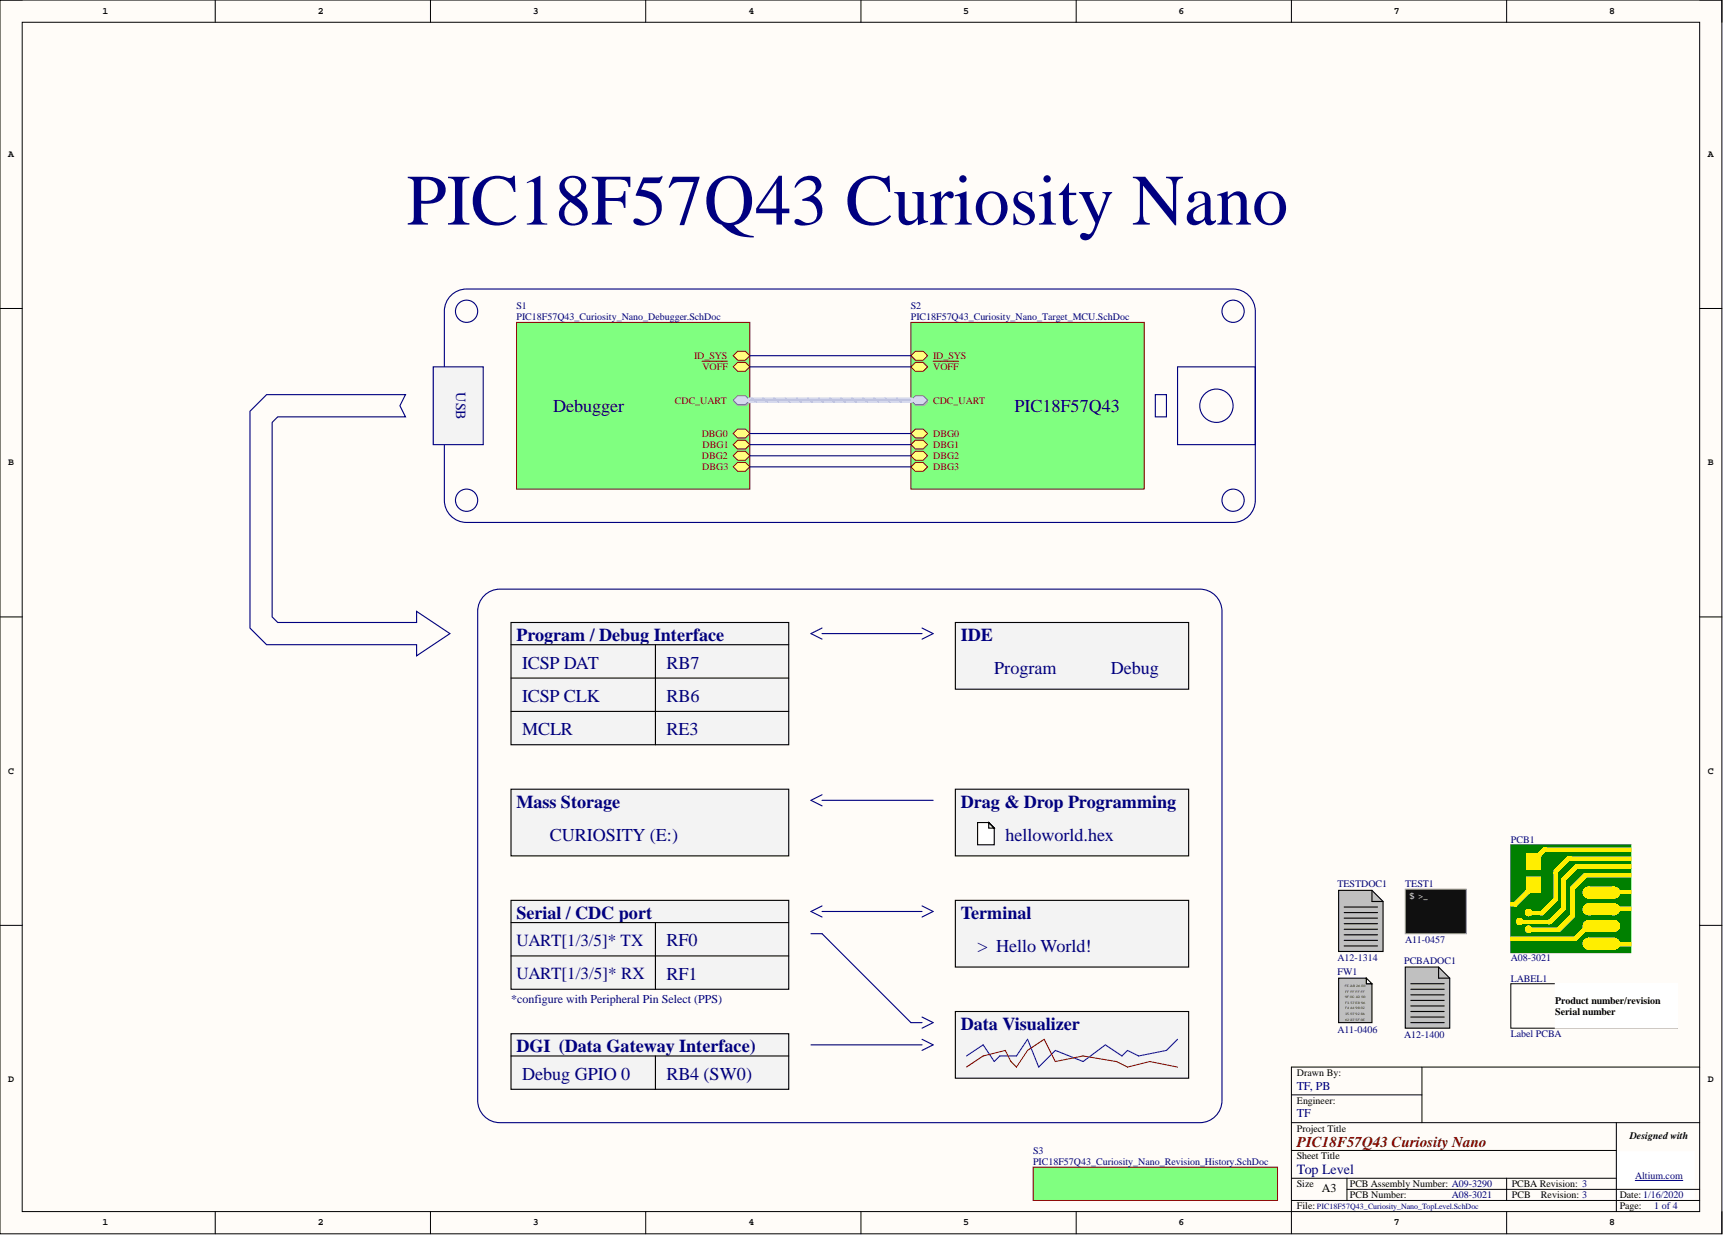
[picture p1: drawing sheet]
<svg xmlns="http://www.w3.org/2000/svg" width="393mm" height="282mm" viewBox="0 0 393 282" stroke-linecap="round" stroke-linejoin="round" font-family="sans-serif">
<path d="M0 0h393.1v281.6h-393.1z" fill-rule="evenodd" fill="#fffcf8"/>
<path d="M0 0h393.1v281.6h-393.1z" fill="none" stroke="#000" stroke-width=".23"/>
<path d="M5.1 5.1h382.9v271.4h-382.9z" fill-rule="evenodd" fill="#fffcf8"/>
<g fill="none" stroke="#000" stroke-width=".23">
<path d="M0 0h5.1M5.1 5.1h382.9v271.4h-382.9zM49.1 0v5.1M98.3 0v5.1M147.4 0v5.1M196.5 0v5.1M245.7 0v5.1M294.8 0v5.1M344 0v5.1M388 0h5.1v5.1M0 70.4h5.1M388 70.4h5.1"/>
<path d="M0 140.8h5.1M388 140.8h5.1M0 211.2h5.1M388 211.2h5.1M49.1 276.5v5.1M98.3 276.5v5.1M147.4 276.5v5.1M196.5 276.5v5.1M245.7 276.5v5.1M294.8 276.5v5.1M344 276.5v5.1M393.1 276.5v5.1"/>
</g>
<path d="M369 262.8h17.8v11.2h-17.8z" fill-rule="evenodd" fill="#fff"/>
<path d="M369 262.8h17.8v11.2h-17.8z" fill="none" stroke="#fff" stroke-width=".23"/>
<path d="M344.9 224.5h38v10.2h-38zM294.8 249.9h29.8M294.8 256.2h93.2M324.6 243.5v12.7M369 256.2v20.3M388 243.5h-93.2v33M294.8 262.6h74.2M294.8 274h93.2M294.8 268.9h74.2M307.5 268.9v5.1M307.5 271.5h80.5M344 268.9v5.1" fill="none" stroke="#000" stroke-width=".23"/>
<path d="M373.3 269.4h10.9" fill="none" stroke="#000080" stroke-width=".23"/>
<path d="M355.1 224.5h27.8v10.2h-27.8z" fill-rule="evenodd" fill="#fff"/>
<path d="M355.1 224.5h27.8v10.2h-27.8z" fill="none" stroke="#fff" stroke-width=".23"/>
<path d="M208 73.6h53.2v38h-53.2z" fill-rule="evenodd" fill="#80ff80"/>
<path d="M208 73.6h53.2v38h-53.2z" fill="none" stroke="#800000" stroke-width=".23"/>
<path d="M209 97.9h1.7l1.1 1-1.1 1.1h-1.7l-1-1.1z" fill-rule="evenodd" fill="#ffff80"/>
<path d="M209 97.9h1.7l1.1 1-1.1 1.1h-1.7l-1-1.1z" fill="none" stroke="#800000" stroke-width=".23"/>
<path d="M209.1 90.6h1.8l1 1-1 1h-1.8l-1-1z" fill-rule="evenodd" fill="#bac0ca"/>
<path d="M209.1 90.6h1.8l1 1-1 1h-1.8l-1-1z" fill="none" stroke="#a6acb6" stroke-width=".23"/>
<path d="M209 90.3h1.7l1.1 1-1.1 1.1h-1.7l-1-1.1z" fill-rule="evenodd" fill="#d5e4ff"/>
<path d="M209 90.3h1.7l1.1 1-1.1 1.1h-1.7l-1-1.1z" fill="none" stroke="#71809b" stroke-width=".23"/>
<path d="M209 100.5h1.7l1.1 1-1.1 1h-1.7l-1-1z" fill-rule="evenodd" fill="#ffff80"/>
<path d="M209 100.5h1.7l1.1 1-1.1 1h-1.7l-1-1z" fill="none" stroke="#800000" stroke-width=".23"/>
<path d="M209 105.5h1.7l1.1 1.1-1.1 1h-1.7l-1-1z" fill-rule="evenodd" fill="#ffff80"/>
<path d="M209 105.5h1.7l1.1 1.1-1.1 1h-1.7l-1-1z" fill="none" stroke="#800000" stroke-width=".23"/>
<path d="M209 103h1.7l1.1 1-1.1 1h-1.7l-1-1z" fill-rule="evenodd" fill="#ffff80"/>
<path d="M209 103h1.7l1.1 1-1.1 1h-1.7l-1-1z" fill="none" stroke="#800000" stroke-width=".23"/>
<path d="M209 82.7h1.7l1.1 1-1.1 1h-1.7l-1-1z" fill-rule="evenodd" fill="#ffff80"/>
<path d="M209 82.7h1.7l1.1 1-1.1 1h-1.7l-1-1z" fill="none" stroke="#800000" stroke-width=".23"/>
<path d="M213 82.5h5.8" fill="none" stroke="#800000" stroke-width=".25"/>
<path d="M209 80.2h1.7l1.1 1-1.1 1h-1.7l-1-1z" fill-rule="evenodd" fill="#ffff80"/>
<path d="M209 80.2h1.7l1.1 1-1.1 1h-1.7l-1-1z" fill="none" stroke="#800000" stroke-width=".23"/>
<path d="M117.9 73.6h53.3v38h-53.3z" fill-rule="evenodd" fill="#80ff80"/>
<path d="M117.9 73.6h53.3v38h-53.3z" fill="none" stroke="#800000" stroke-width=".23"/>
<path d="M168.5 90.6h1.8l1 1-1 1h-1.8l-1-1z" fill-rule="evenodd" fill="#bac0ca"/>
<path d="M168.5 90.6h1.8l1 1-1 1h-1.8l-1-1z" fill="none" stroke="#a6acb6" stroke-width=".23"/>
<path d="M168.4 90.3h1.8l1 1-1 1.1h-1.8l-1-1.1z" fill-rule="evenodd" fill="#d5e4ff"/>
<path d="M168.4 90.3h1.8l1 1-1 1.1h-1.8l-1-1.1z" fill="none" stroke="#71809b" stroke-width=".23"/>
<path d="M168.4 103h1.8l1 1-1 1h-1.8l-1-1z" fill-rule="evenodd" fill="#ffff80"/>
<path d="M168.4 103h1.8l1 1-1 1h-1.8l-1-1z" fill="none" stroke="#800000" stroke-width=".23"/>
<path d="M168.4 100.5h1.8l1 1-1 1h-1.8l-1-1z" fill-rule="evenodd" fill="#ffff80"/>
<path d="M168.4 100.5h1.8l1 1-1 1h-1.8l-1-1z" fill="none" stroke="#800000" stroke-width=".23"/>
<path d="M168.4 105.5h1.8l1 1.1-1 1h-1.8l-1-1z" fill-rule="evenodd" fill="#ffff80"/>
<path d="M168.4 105.5h1.8l1 1.1-1 1h-1.8l-1-1z" fill="none" stroke="#800000" stroke-width=".23"/>
<path d="M168.4 97.9h1.8l1 1-1 1.1h-1.8l-1-1.1z" fill-rule="evenodd" fill="#ffff80"/>
<path d="M168.4 97.9h1.8l1 1-1 1.1h-1.8l-1-1.1z" fill="none" stroke="#800000" stroke-width=".23"/>
<path d="M168.4 82.7h1.8l1 1-1 1h-1.8l-1-1z" fill-rule="evenodd" fill="#ffff80"/>
<path d="M168.4 82.7h1.8l1 1-1 1h-1.8l-1-1z" fill="none" stroke="#800000" stroke-width=".23"/>
<path d="M160.3 82.5h5.7" fill="none" stroke="#800000" stroke-width=".25"/>
<path d="M168.4 80.2h1.8l1 1-1 1h-1.8l-1-1z" fill-rule="evenodd" fill="#ffff80"/>
<path d="M168.4 80.2h1.8l1 1-1 1h-1.8l-1-1z" fill="none" stroke="#800000" stroke-width=".23"/>
<path d="M305.6 223.3h6.3v1.2h1.3v8.9h-7.6z" fill-rule="evenodd" fill="#c0c0c0"/>
<path d="M305.6 223.3h6.3v1.2h1.3v8.9h-7.6z" fill="none" stroke="#000" stroke-width=".25"/>
<path d="M311.9 223.3l1.3 1.2h-1.3z" fill="#fff"/>
<path d="M311.9 223.3l1.3 1.2h-1.3z" fill="none" stroke="#000" stroke-width=".25"/>
<path d="M305.6 203.2h7.6l2.5 2.5v11.5h-10.1z" fill-rule="evenodd" fill="#c0c0c0"/>
<path d="M305.6 203.2h7.6l2.5 2.5v11.5h-10.1zM306.9 207h7.6M306.9 209.6h7.6M306.9 208.3h7.6M306.9 210.8h7.6M306.9 212.1h7.6M306.9 213.4h7.6M306.9 214.6h7.6M306.9 215.9h7.6M313.2 203.2v2.5h2.5" fill="none" stroke="#000" stroke-width=".25"/>
<path d="M235.9 266.4h55.7v7.6h-55.7z" fill-rule="evenodd" fill="#80ff80"/>
<path d="M235.9 266.4h55.7v7.6h-55.7z" fill="none" stroke="#800000" stroke-width=".23"/>
<path d="M344.9 192.8h27.4v24.6h-27.4z" fill-rule="evenodd" fill="#008000"/>
<path d="M344.9 192.8h27.4v24.6h-27.4z" fill="none" stroke="#008000" stroke-width=".25"/>
<circle cx="349" cy="212.1" r=".76" fill="#fe0"/>
<circle cx="349" cy="212.1" r=".76" fill="none" stroke="#fe0" stroke-width=".25"/>
<path d="M358.6 203h.8v6h-.8z" fill-rule="evenodd" fill="#fe0"/>
<path d="M358.6 203h.8v6h-.8z" fill="none" stroke="#fe0" stroke-width=".25"/>
<path d="M349.5 211.8h6.1v.8h-6.1z" fill-rule="evenodd" fill="#fe0"/>
<path d="M349.5 211.8h6.1v.8h-6.1z" fill="none" stroke="#fe0" stroke-width=".25"/>
<path d="M358.6 208.8h.8v.5l-3.3 3.3h-.5v-.8z" fill-rule="evenodd" fill="#fe0"/>
<path d="M358.6 208.8h.8v.5l-3.3 3.3h-.5v-.8z" fill="none" stroke="#fe0" stroke-width=".25"/>
<path d="M366.2 203.2h6.1v.8h-6.1z" fill-rule="evenodd" fill="#fe0"/>
<path d="M366.2 203.2h6.1v.8h-6.1z" fill="none" stroke="#fe0" stroke-width=".25"/>
<circle cx="346.9" cy="210.3" r=".76" fill="#fe0"/>
<circle cx="346.9" cy="210.3" r=".76" fill="none" stroke="#fe0" stroke-width=".25"/>
<path d="M356.6 207h.7v.5l-3.3 3.3h-.5v-.7z" fill-rule="evenodd" fill="#fe0"/>
<path d="M356.6 207h.7v.5l-3.3 3.3h-.5v-.7z" fill="none" stroke="#fe0" stroke-width=".25"/>
<path d="M356.6 200.7h.7v6.6h-.7z" fill-rule="evenodd" fill="#fe0"/>
<path d="M356.6 200.7h.7v6.6h-.7z" fill="none" stroke="#fe0" stroke-width=".25"/>
<path d="M344.9 206h1.3v.8h-1.3z" fill-rule="evenodd" fill="#fe0"/>
<path d="M344.9 206h1.3v.8h-1.3z" fill="none" stroke="#fe0" stroke-width=".25"/>
<circle cx="349" cy="208.3" r=".76" fill="#fe0"/>
<circle cx="349" cy="208.3" r=".76" fill="none" stroke="#fe0" stroke-width=".25"/>
<path d="M354.8 205h.8v.5l-3.3 3.3h-.5v-.8z" fill-rule="evenodd" fill="#fe0"/>
<path d="M354.8 205h.8v.5l-3.3 3.3h-.5v-.8z" fill="none" stroke="#fe0" stroke-width=".25"/>
<path d="M354.8 199.2h.8v6h-.8z" fill-rule="evenodd" fill="#fe0"/>
<path d="M354.8 199.2h.8v6h-.8z" fill="none" stroke="#fe0" stroke-width=".25"/>
<path d="M361.6 199.4h.8v.5l-3.3 3.3h-.5v-.8z" fill-rule="evenodd" fill="#fe0"/>
<path d="M361.6 199.4h.8v.5l-3.3 3.3h-.5v-.8z" fill="none" stroke="#fe0" stroke-width=".25"/>
<path d="M359.6 197.4h.8v.5l-3.3 3.3h-.5v-.8z" fill-rule="evenodd" fill="#fe0"/>
<path d="M359.6 197.4h.8v.5l-3.3 3.3h-.5v-.8z" fill="none" stroke="#fe0" stroke-width=".25"/>
<path d="M357.8 195.6h.8v.5l-3.3 3.3h-.5v-.8z" fill-rule="evenodd" fill="#fe0"/>
<path d="M357.8 195.6h.8v.5l-3.3 3.3h-.5v-.8z" fill="none" stroke="#fe0" stroke-width=".25"/>
<path d="M361.9 199.4h10.4v.8h-10.4z" fill-rule="evenodd" fill="#fe0"/>
<path d="M361.9 199.4h10.4v.8h-10.4z" fill="none" stroke="#fe0" stroke-width=".25"/>
<path d="M359.9 197.4h12.4v.7h-12.4z" fill-rule="evenodd" fill="#fe0"/>
<path d="M359.9 197.4h12.4v.7h-12.4z" fill="none" stroke="#fe0" stroke-width=".25"/>
<path d="M357.8 195.6h14.5v.8h-14.5z" fill-rule="evenodd" fill="#fe0"/>
<path d="M357.8 195.6h14.5v.8h-14.5z" fill="none" stroke="#fe0" stroke-width=".25"/>
<circle cx="368.5" cy="203.7" r="1.27" fill="#fe0"/>
<circle cx="368.5" cy="203.7" r="1.27" fill="none" stroke="#fe0" stroke-width=".25"/>
<path d="M362.7 202.4h5.8v2.6h-5.8z" fill-rule="evenodd" fill="#fe0"/>
<path d="M362.7 202.4h5.8v2.6h-5.8z" fill="none" stroke="#fe0" stroke-width=".25"/>
<circle cx="362.7" cy="203.7" r="1.27" fill="#fe0"/>
<circle cx="362.7" cy="203.7" r="1.27" fill="none" stroke="#fe0" stroke-width=".25"/>
<circle cx="368.5" cy="207.5" r="1.27" fill="#fe0"/>
<circle cx="368.5" cy="207.5" r="1.27" fill="none" stroke="#fe0" stroke-width=".25"/>
<path d="M362.7 206.3h5.8v2.5h-5.8z" fill-rule="evenodd" fill="#fe0"/>
<path d="M362.7 206.3h5.8v2.5h-5.8z" fill="none" stroke="#fe0" stroke-width=".25"/>
<circle cx="362.7" cy="207.5" r="1.27" fill="#fe0"/>
<circle cx="362.7" cy="207.5" r="1.27" fill="none" stroke="#fe0" stroke-width=".25"/>
<circle cx="362.7" cy="211.3" r="1.27" fill="#fe0"/>
<circle cx="362.7" cy="211.3" r="1.27" fill="none" stroke="#fe0" stroke-width=".25"/>
<path d="M362.7 210.1h5.8v2.5h-5.8z" fill-rule="evenodd" fill="#fe0"/>
<path d="M362.7 210.1h5.8v2.5h-5.8z" fill="none" stroke="#fe0" stroke-width=".25"/>
<circle cx="368.5" cy="211.3" r="1.27" fill="#fe0"/>
<circle cx="368.5" cy="211.3" r="1.27" fill="none" stroke="#fe0" stroke-width=".25"/>
<path d="M366.2 207h6.1v.8h-6.1z" fill-rule="evenodd" fill="#fe0"/>
<path d="M366.2 207h6.1v.8h-6.1z" fill="none" stroke="#fe0" stroke-width=".25"/>
<path d="M347.7 210.1h6.1v.7h-6.1z" fill-rule="evenodd" fill="#fe0"/>
<path d="M347.7 210.1h6.1v.7h-6.1z" fill="none" stroke="#fe0" stroke-width=".25"/>
<path d="M344.9 213.9h14.5v.7h-14.5z" fill-rule="evenodd" fill="#fe0"/>
<path d="M344.9 213.9h14.5v.7h-14.5z" fill="none" stroke="#fe0" stroke-width=".25"/>
<path d="M362.4 210.8h.8v.5l-3.3 3.3h-.5v-.7z" fill-rule="evenodd" fill="#fe0"/>
<path d="M362.4 210.8h.8v.5l-3.3 3.3h-.5v-.7z" fill="none" stroke="#fe0" stroke-width=".25"/>
<path d="M362.7 214.1h5.8v2.6h-5.8z" fill-rule="evenodd" fill="#fe0"/>
<path d="M362.7 214.1h5.8v2.6h-5.8z" fill="none" stroke="#fe0" stroke-width=".25"/>
<circle cx="362.7" cy="215.4" r="1.27" fill="#fe0"/>
<circle cx="362.7" cy="215.4" r="1.27" fill="none" stroke="#fe0" stroke-width=".25"/>
<circle cx="368.5" cy="215.4" r="1.27" fill="#fe0"/>
<circle cx="368.5" cy="215.4" r="1.27" fill="none" stroke="#fe0" stroke-width=".25"/>
<path d="M366.5 215.1h5.8v.8h-5.8z" fill-rule="evenodd" fill="#fe0"/>
<path d="M366.5 215.1h5.8v.8h-5.8z" fill="none" stroke="#fe0" stroke-width=".25"/>
<path d="M348.5 194.8h3.3v3.6h-3.3z" fill-rule="evenodd" fill="#fe0"/>
<path d="M348.5 194.8h3.3v3.6h-3.3z" fill="none" stroke="#fe0" stroke-width=".25"/>
<path d="M348.5 200.2h3.3v3.5h-3.3z" fill-rule="evenodd" fill="#fe0"/>
<path d="M348.5 200.2h3.3v3.5h-3.3z" fill="none" stroke="#fe0" stroke-width=".25"/>
<path d="M352.3 193.6h.7v.5l-3.3 3.3h-.5v-.8z" fill-rule="evenodd" fill="#fe0"/>
<path d="M352.3 193.6h.7v.5l-3.3 3.3h-.5v-.8z" fill="none" stroke="#fe0" stroke-width=".25"/>
<path d="M352.3 193.6h20v.7h-20z" fill-rule="evenodd" fill="#fe0"/>
<path d="M352.3 193.6h20v.7h-20z" fill="none" stroke="#fe0" stroke-width=".25"/>
<path d="M348.7 203h.8v.5l-3.3 3.3h-.5v-.8z" fill-rule="evenodd" fill="#fe0"/>
<path d="M348.7 203h.8v.5l-3.3 3.3h-.5v-.8z" fill="none" stroke="#fe0" stroke-width=".25"/>
<path d="M348.7 208h3.3v.8h-3.3z" fill-rule="evenodd" fill="#fe0"/>
<path d="M348.7 208h3.3v.8h-3.3z" fill="none" stroke="#fe0" stroke-width=".25"/>
<path d="M320.8 203h14v10.1h-14z" fill-rule="evenodd" fill="#101010"/>
<path d="M320.8 203h14v10.1h-14z" fill="none" stroke="#a0a0a0" stroke-width=".25"/>
<path d="M320.8 220.7h7.6l2.6 2.6v11.4h-10.2z" fill-rule="evenodd" fill="#c0c0c0"/>
<path d="M320.8 220.7h7.6l2.6 2.6v11.4h-10.2zM322.1 224.5h7.6M322.1 227.1h7.6M322.1 225.8h7.6M322.1 228.3h7.6M322.1 229.6h7.6M322.1 230.9h7.6M322.1 232.1h7.6M322.1 233.4h7.6M328.4 220.7v2.6h2.6" fill="none" stroke="#000" stroke-width=".25"/>
<g fill="none" stroke="#000080" stroke-width=".25">
<path d="M103.2 67.2a5.1 5.1 0 0 1 3.3-1.2h175a5.1 5.1 0 0 1 5.1 5v43.2a5.1 5.1 0 0 1-5.1 5h-175a5.1 5.1 0 0 1-5.1-5v-43.2a5.1 5.1 0 0 1 1.8-3.8zM110.9 135.7a5.1 5.1 0 0 1 3.2-1.2h159.8a5.1 5.1 0 0 1 5.1 5v111.7a5.1 5.1 0 0 1-5.1 5h-159.8a5.1 5.1 0 0 1-5-5v-111.7a5.1 5.1 0 0 1 1.8-3.8z"/>
<circle cx="281.5" cy="71" r="2.54"/>
<circle cx="281.5" cy="114.2" r="2.54"/>
</g>
<path d="M98.9 83.7h11.4v17.8h-11.4z" fill-rule="evenodd" fill="#f3f3f3"/>
<g fill="none" stroke="#000080" stroke-width=".25">
<path d="M98.9 83.7h11.4v17.8h-11.4zM263.8 90.1h2.5v5h-2.5zM268.8 83.7h17.8v17.8h-17.8z"/>
<circle cx="106.5" cy="71" r="2.54"/>
<circle cx="277.7" cy="92.6" r="3.8"/>
<circle cx="106.5" cy="114.2" r="2.54"/>
</g>
<path d="M218.1 230.9h53.3v15.2h-53.3z" fill-rule="evenodd" fill="#f3f3f3"/>
<path d="M218.1 230.9h53.3v15.2h-53.3z" fill="none" stroke="#000" stroke-width=".25"/>
<path d="M218.1 205.5h53.3v15.2h-53.3z" fill-rule="evenodd" fill="#f3f3f3"/>
<path d="M218.1 205.5h53.3v15.2h-53.3z" fill="none" stroke="#000" stroke-width=".25"/>
<path d="M218.1 180.1h53.3v15.2h-53.3z" fill-rule="evenodd" fill="#f3f3f3"/>
<path d="M218.1 180.1h53.3v15.2h-53.3z" fill="none" stroke="#000" stroke-width=".25"/>
<path d="M218.1 142.1h53.3v15.2h-53.3z" fill-rule="evenodd" fill="#f3f3f3"/>
<path d="M218.1 142.1h53.3v15.2h-53.3z" fill="none" stroke="#000" stroke-width=".25"/>
<path d="M116.7 142.1h63.4v27.9h-63.4z" fill-rule="evenodd" fill="#f3f3f3"/>
<path d="M116.7 142.1h63.4v27.9h-63.4z" fill="none" stroke="#000" stroke-width=".25"/>
<path d="M116.7 235.9h63.4v12.7h-63.4z" fill-rule="evenodd" fill="#f3f3f3"/>
<path d="M116.7 235.9h63.4v12.7h-63.4z" fill="none" stroke="#000" stroke-width=".25"/>
<path d="M116.7 205.5h63.4v20.3h-63.4z" fill-rule="evenodd" fill="#f3f3f3"/>
<path d="M116.7 205.5h63.4v20.3h-63.4z" fill="none" stroke="#000" stroke-width=".25"/>
<path d="M116.7 180.1h63.4v15.2h-63.4z" fill-rule="evenodd" fill="#f3f3f3"/>
<path d="M116.7 180.1h63.4v15.2h-63.4zM116.7 210.6h63.4M116.7 218.2h63.4M149.6 210.6v15.2M116.7 241h63.4M149.6 241v7.6" fill="none" stroke="#000" stroke-width=".25"/>
<path d="M268.8 237.2l-2.5 2.5-6.4 1.3-2.5-1.3-1.3 1.3-3.8-2.5-5 3.8-6.4-2.6-3.8 3.8-2.5-6.3-2.5 3.8h-3.9l-1.2 1.3-2.6-3.8-3.8 2.5" fill="none" stroke="#00f" stroke-width=".25"/>
<path d="M220.6 243.5l3.8-2.5 5.1-1.3 1.3 2.6 1.3 1.2 2.5-3.8 3.8-2.5 2.5 5.1 6.4-1.3 7.6 1.3 2.5 1.2 5.1-1.2 6.3 1.2" fill="none" stroke="#f00" stroke-width=".25"/>
<path d="M223.2 187.7h2.5l1.3 1.3h-1.3v-1.3l1.3 1.3v3.8h-3.8z" fill-rule="evenodd" fill="#fff"/>
<path d="M116.7 147.1h63.4M116.7 154.8h63.4M149.6 147.1v22.9M116.7 162.4h63.4M223.2 187.7h2.5l1.3 1.3h-1.3v-1.3l1.3 1.3v3.8h-3.8z" fill="none" stroke="#000" stroke-width=".25"/>
<g fill="none" stroke="#000080" stroke-width=".25">
<path d="M60.9 90.1h31.7l-1.3 2.5 1.3 2.5h-29.2l-1.3 1.3v44.4l1.3 1.3h31.7v-2.6l7.6 5.1-7.6 5.1v-2.6h-34.2l-3.8-3.8v-49.4zM171.2 81.2h36.8M171.2 98.9h36.8M171.2 83.7h36.8M171.2 106.6h36.8M171.2 104h36.8M171.2 101.5h36.8M187.7 144.6h22.8M187.7 143.3l-2.6 1.3 2.6 1.3M210.5 143.3l2.5 1.3-2.5 1.3M187.7 182.7h25.3M187.7 181.4l-2.6 1.3 2.6 1.2"/>
<path d="M185.1 213.1h2.6l20.3 20.3h2.5M187.7 208h22.8M187.7 206.8l-2.6 1.2 2.6 1.3M210.5 206.8l2.5 1.2-2.5 1.3M185.1 238.5h25.4M210.5 237.2l2.5 1.3-2.5 1.2M210.5 232.1l2.5 1.3-2.5 1.3"/>
</g>
<path d="M171.2 91.3h36.8" fill="none" stroke="#cbdaff" stroke-width="1.3"/>
<g fill="none" stroke="#adbce7" stroke-width=".38">
<path d="M171.7 90.9l1 .9M174.2 90.9l1 .9M176.8 90.9l1 .9M179.3 90.9l1 .9M181.8 90.9l1.1 .9M184.4 90.9l1 .9M186.9 90.9l1 .9M189.4 90.9l1.1 .9M192 90.9l1 .9M194.5 90.9l1 .9M197.1 90.9l1 .9M199.6 90.9l1 .9"/>
<path d="M202.1 90.9l1 .9M204.7 90.9l1 .9"/>
</g>
<path d="M171.2 91.3h36.8" fill="none" stroke="#adbce7" stroke-width=".25"/>
<text font-size="16.5" fill="#000080" x="92.8" y="51.3">PIC18F57Q43 Curiosity Nano</text>
<g font-size="4.1" fill="#000080">
<text x="126.3" y="94">Debugger</text>
<text x="231.6" y="94">PIC18F57Q43</text>
<text x="117.9" y="146.3">Program / Debug Interface</text>
<text x="219.4" y="146.3">IDE</text>
<text x="119.2" y="152.6">ICSP DAT</text>
<text x="152.2" y="152.6">RB7</text>
<text x="227" y="153.9">Program</text>
<text x="253.6" y="153.9">Debug</text>
<text x="119.2" y="160.2">ICSP CLK</text>
<text x="152.2" y="160.2">RB6</text>
<text x="119.2" y="167.8">MCLR</text>
<text x="152.2" y="167.8">RE3</text>
<text x="117.9" y="184.3">Mass Storage</text>
<text x="219.4" y="184.3">Drag &amp; Drop Programming</text>
<text x="125.5" y="191.9">CURIOSITY (E:)</text>
<text x="229.5" y="191.9">helloworld.hex</text>
<text x="117.9" y="209.7">Serial / CDC port</text>
<text x="219.4" y="209.7">Terminal</text>
<text x="152.2" y="216">RF0</text>
<text x="223.2" y="217.3">&gt; Hello World!</text>
<text x="152.2" y="223.6">RF1</text>
<text x="219.4" y="235">Data Visualizer</text>
<text x="117.9" y="240.1">DGI (Data Gateway Interface)</text>
<text x="119.2" y="246.5">Debug GPIO 0</text>
<text x="152.2" y="246.5">RB4 (SW0)</text>
</g>
<g font-size="3.9" fill="#000080">
<text x="117.9" y="215.9">UART[1/3/5]* TX</text>
<text x="117.9" y="223.5">UART[1/3/5]* RX</text>
</g>
<text font-size="3.4" fill="#800000" x="296.1" y="261.8">PIC18F57Q43 CuriosityNano</text>
<g font-size="3.2" fill="#000080">
<text x="104.1" y="89.6" transform="rotate(90 104.1 89.6)">USB</text>
<text x="296.1" y="268">Top Level</text>
</g>
<g font-size="2.7" fill="#000080">
<text x="116.7" y="229">*configure with Peripheral Pin Select (PPS)</text>
<text x="296.1" y="248.7">TF, PB</text>
<text x="296.1" y="254.9">TF</text>
</g>
<text font-size="2.7" x="301.8" y="272.1">A3</text>
<g font-size="2.3" fill="#000080">
<text x="117.9" y="70.5">S1</text>
<text x="208" y="70.5">S2</text>
<text x="117.9" y="73.1">PIC18F57Q43_Curiosity_Nano_Debugger.SchDoc</text>
<text x="208" y="73.1">PIC18F57Q43_Curiosity_Nano_Target_MCU.SchDoc</text>
<text x="344.9" y="192.3">PCB1</text>
<text x="305.3" y="202.4">TESTDOC1</text>
<text x="320.8" y="202.4">TEST1</text>
<text x="320.8" y="215.1">A11-0457</text>
<text x="305.3" y="219.4">A12-1314</text>
<text x="320.6" y="220">PCBADOC1</text>
<text x="344.9" y="219.4">A08-3021</text>
<text x="305.3" y="222.5">FW1</text>
<text x="344.9" y="224">LABEL1</text>
<text x="305.3" y="235.7">A11-0406</text>
<text x="320.6" y="237">A12-1400</text>
<text x="344.9" y="236.7">Label PCBA</text>
<text x="235.9" y="263.3">S3</text>
<text x="235.9" y="265.9">PIC18F57Q43_Curiosity_Nano_Revision_History.SchDoc</text>
<text x="373.3" y="269.2">Altium.com</text>
<text x="331.5" y="273.5">A08-3021</text>
<text x="377.7" y="276">1 of 4</text>
</g>
<g font-size="2.3" fill="#800000">
<text x="158.5" y="81.9">ID_SYS</text>
<text x="213" y="81.9">ID_SYS</text>
<text x="160.4" y="84.5">VOFF</text>
<text x="213" y="84.5">VOFF</text>
<text x="154.1" y="92.1">CDC_UART</text>
<text x="213" y="92.1">CDC_UART</text>
<text x="160.2" y="99.7">DBG0</text>
<text x="213" y="99.7">DBG0</text>
<text x="160.2" y="104.8">DBG2</text>
<text x="160.3" y="107.3">DBG3</text>
<text x="160.4" y="102.2">DBG1</text>
<text x="213" y="102.2">DBG1</text>
<text x="213" y="107.3">DBG3</text>
<text x="213" y="104.8">DBG2</text>
</g>
<g font-size="2.3">
<text x="355.1" y="229.1">Product number/revision</text>
<text x="355.1" y="231.6">Serial number</text>
<text x="296.1" y="245.6">Drawn By:</text>
<text x="296.1" y="251.9">Engineer:</text>
<text x="296.1" y="258.3">Project Title</text>
<text x="372" y="260">Designed with</text>
<text x="296.1" y="264.6">Sheet Title</text>
<text x="296.1" y="270.9">Size</text>
<text x="308.2" y="270.9">PCB Assembly Number: A09-3290</text>
<text x="308.2" y="273.5">PCB Number:</text>
<text x="345.2" y="270.9">PCBA Revision: 3</text>
<text x="345.2" y="273.5">PCB</text>
<text x="351.8" y="273.5">Revision: 3</text>
<text x="369.8" y="273.5">Date:1/16/2020</text>
<text x="296.1" y="276">File:</text>
<text x="369.8" y="276">Page:</text>
</g>
<g font-size="2.2">
<text x="23.4" y="3.1">1</text>
<text x="72.6" y="3.1">2</text>
<text x="121.6" y="3.1">3</text>
<text x="170.8" y="3.1">4</text>
<text x="219.9" y="3.1">5</text>
<text x="269" y="3.1">6</text>
<text x="318.2" y="3.1">7</text>
<text x="367.4" y="3.1">8</text>
<text x="1.9" y="35.8">A</text>
<text x="389.9" y="35.8">A</text>
<text x="1.9" y="106.2">B</text>
<text x="389.9" y="106.2">B</text>
<text x="1.9" y="176.6">C</text>
<text x="389.9" y="176.6">C</text>
<text x="1.9" y="247">D</text>
<text x="389.9" y="247">D</text>
<text x="23.4" y="279.7">1</text>
<text x="72.6" y="279.7">2</text>
<text x="121.6" y="279.7">3</text>
<text x="170.8" y="279.7">4</text>
<text x="219.9" y="279.7">5</text>
<text x="269" y="279.7">6</text>
<text x="318.2" y="279.7">7</text>
<text x="367.4" y="279.7">8</text>
</g>
<text font-size="2" fill="#fff" x="321.7" y="205.3">$ &gt;_</text>
<text font-size="1.8" fill="#000080" x="300.7" y="275.9">PIC18F57Q43_Curiosity_Nano_TopLevel.SchDoc</text>
<g font-size=".7" fill="#101010">
<text x="307" y="225.3">FE AB 26 E0</text>
<text x="307.1" y="227.9">9F 0C 4D 00</text>
<text x="307.1" y="226.6">FF FF FF FF</text>
<text x="307.1" y="229.1">F3</text>
<text x="307.1" y="230.4">F4</text>
<text x="307.1" y="231.7">35</text>
<text x="307.1" y="232.9">62</text>
<text x="308.3" y="229.1">57 E8</text>
<text x="308.3" y="230.4">64</text>
<text x="308.3" y="231.7">07</text>
<text x="308.3" y="232.9">87</text>
<text x="309.5" y="230.4">98</text>
<text x="309.5" y="231.7">92</text>
<text x="309.5" y="232.9">5F 0E</text>
<text x="310.7" y="230.4">02</text>
<text x="310.7" y="231.7">86</text>
<text x="310.7" y="229.1">96</text>
</g>
</svg>
